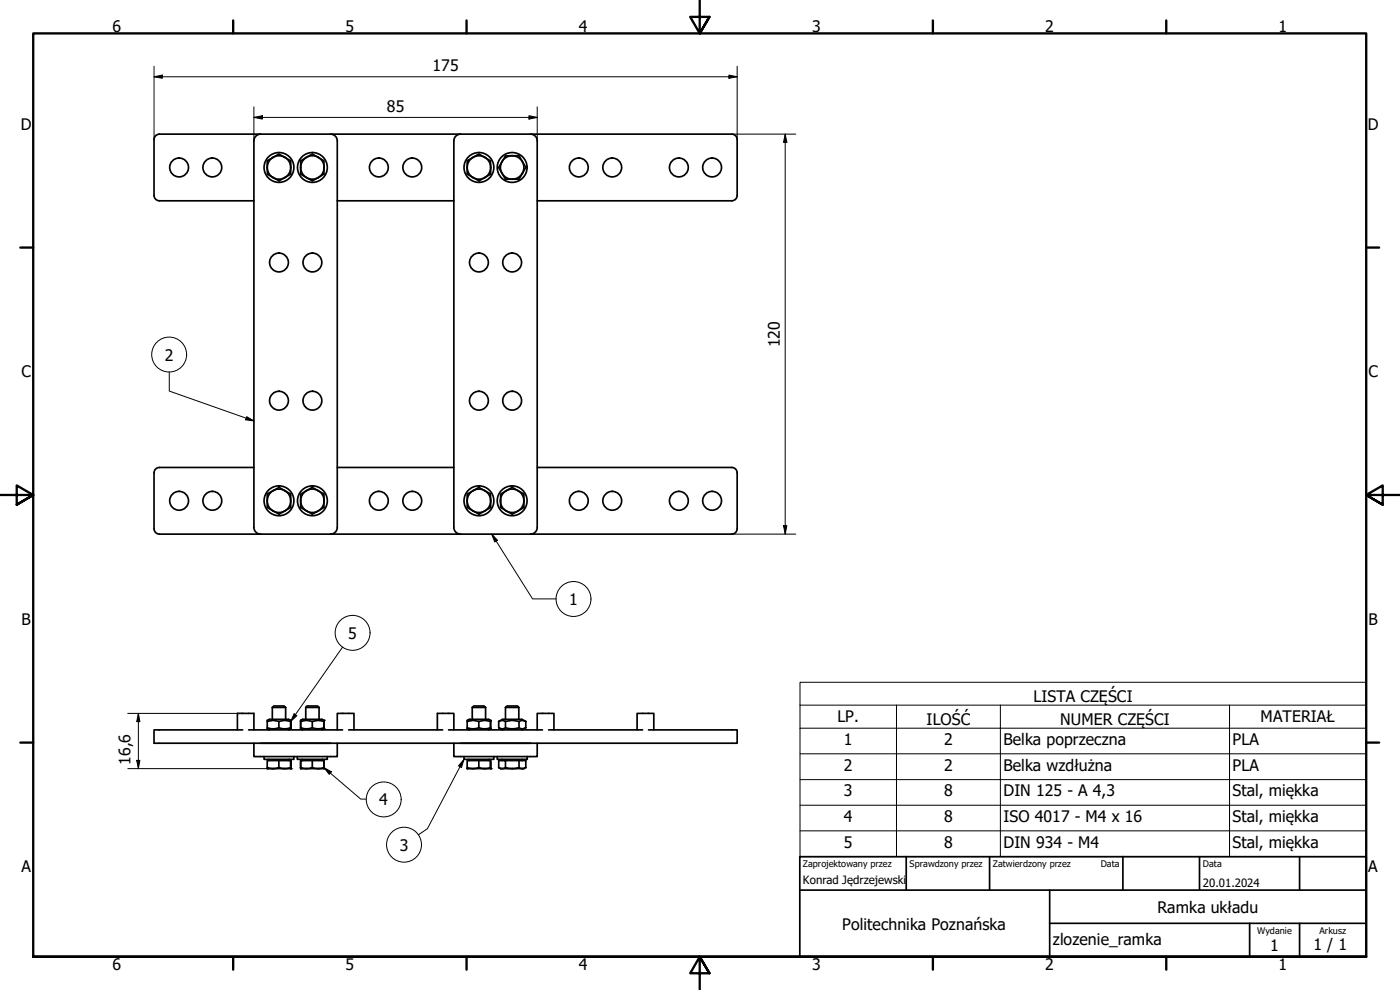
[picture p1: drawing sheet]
<svg xmlns="http://www.w3.org/2000/svg" width="420mm" height="297mm" viewBox="0 0 420 297" stroke-linecap="round" stroke-linejoin="round" font-family="sans-serif">
<!-- layer: Widoczne (ISO) -->
<g fill="none" stroke="#000" stroke-width=".51">
<path d="M46.2 58.6l.5 1.2 1.1 .4M47.8 40.2h171.8M47.8 40.2l-1.1 .5-.5 1.2v16.8M78.2 40.2a2 2 0 0 0-2 2.1v116a2 2 0 0 0 2 2M80.2 50.3l.1 2 1.7 1M80.2 50.3l.5 1.7 1.3 1.3M85.5 47.2l-1.8-1-3.5 2v2.1M85.5 47.2l1.7 1v4l-3.4 2.1-1.8-1M85.5 47.2a3.5 3.5 0 0 1 1.3 4.8 3.5 3.5 0 0 1-4.8 1.3M85.5 47.2a3.5 3.5 0 0 0-5.3 3.1M90.2 50.3v1.9l1.7 1.1M90.2 50.2l.5 1.8 1.3 1.3"/>
<path d="M91.9 47.2l-1.7 1v2.1M91.9 47.2l1.8-1 1.8 1M91.9 53.3l1.8 1 1.8-1M92 53.3l1.8 .5 1.7-.5M92 47.2l-1.3 1.3-.5 1.7M95.5 47.2l1.7 1v4l-1.7 1.1M95.5 47.2l-1.7-.5-1.8 .5M95.5 47.2a3.5 3.5 0 0 1 0 6.1M99.2 40.2a2 2 0 0 1 2 2v116a2 2 0 0 1-2 2.1M138.2 40.2a2 2 0 0 0-2 2.1v116a2 2 0 0 0 2 2M140.2 50.3a3.5 3.5 0 0 0 5.3 3M140.2 50.3v1.9l3.6 2.1 1.7-1"/>
<path d="M142 47.2l-1.3 1.3-.5 1.8M142 47.2l-1.8 1v2.1M142 47.2l1.7-1 1.8 1M145.5 47.2l1.7 1 .1 2v2l-1.8 1.1M145.5 47.2a3.5 3.5 0 0 1 0 6.1M145.5 47.2l-1.8-.5-1.7 .5M150.6 48.5l-.4 1.8 .5 1.7M150.6 48.5a3.5 3.5 0 0 1 6.1 0 3.5 3.5 0 0 1-3 5.3M150.7 52l1.2 1.3 1.8 .5M150.7 48.5l1-1.7 4.1-.1 2 3.5-2 3.6h-2.1M150.7 48.5l-1 1.8 1 1.7M150.7 52l1 1.8h2"/>
<path d="M159.2 40.2a2 2 0 0 1 2 2v116a2 2 0 0 1-2 2.1M219.6 40.2l1.2 .5 .4 1.2v16.8M221.2 58.6l-.4 1.2-1.2 .4M47.8 60.2h28.4M101.2 60.2h35M161.2 60.2h58.4M46.2 158.6l.5 1.2 1.1 .5M47.8 140.3h28.4M47.8 140.3l-1.1 .4-.5 1.2v16.8M85.5 147.2l-1.7-1-3.6 2v4.1l3.6 2 1.7-1M85.5 147.2l1.7 1.1v4l-1.7 1M85.5 147.2a3.5 3.5 0 0 0-5.3 3.1 3.5 3.5 0 0 0 5.3 3"/>
<path d="M85.5 147.2a3.5 3.5 0 0 1 0 6.1M91.9 147.2l-1.7 1.1v4l1.8 1M91.9 147.2l1.8-1 3.5 2v4.1l-1.7 1M92 147.2a3.5 3.5 0 0 0 0 6.1M92 147.2a3.5 3.5 0 0 1 4.8 1.3 3.5 3.5 0 0 1-1.3 4.8M92 153.3l1.7 1 1.8-1M95.5 153.3l-1.7 .5-1.8-.5M101.2 140.3h35M142 147.2a3.5 3.5 0 0 0-1.3 4.8 3.5 3.5 0 0 0 4.8 1.3M142 147.2l-1.8 1.1v4l3.6 2 1.7-1M142 147.2l1.7-1 1.8 1M145.5 147.2l1.7 1 .1 2v2.1l-1.8 1"/>
<path d="M145.5 147.2l-1.8-.5-1.7 .5M145.5 147.2a3.5 3.5 0 0 1 0 6.1M151.9 147.2a3.5 3.5 0 0 0 0 6.1M152 147.2l-1.8 1.1v4l1.8 1M152 147.2l1.7-1 1.7 1M155.4 147.2l1.8 1v4.1l-3.5 2-1.7-1M155.5 147.2a3.5 3.5 0 0 1 1.3 4.8 3.5 3.5 0 0 1-4.9 1.3M155.5 147.2l-1.8-.5-1.8 .5M161.2 140.3h58.4M219.6 140.3l1.2 .4 .4 1.2v16.8M221.2 158.6l-.4 1.2-1.2 .5M47.8 160.3h171.8"/>
<path d="M71.2 219v-5h5v5M72.8 219h-26.6v4h175v-4h-26.6M74.6 219h28.2M80.2 216.5v1.9M81.7 212.3l.5-.5h3.1l.4 .5M81.7 212.3h4M81.7 212.3v3.5M83.7 218.4a5 5 0 0 1-3.5 0v.3l.6 .3M83.7 218.4a5.1 5.1 0 0 0 3.5 0v.3v-.3M83.7 216.5v1.9M85.7 212.3v3.5M87.2 216.1l-.6-.3h-5.8l-.6 .3v.4a5 5 0 0 1 3.5 0 5.1 5.1 0 0 1 3.5 0v-.4v.4"/>
<path d="M87.2 218.4v-1.9v1.9M87.2 218.7l-.6 .3M90.2 216.1v.4a5 5 0 0 1 3.5 0 5 5 0 0 1 3.5 0v-.4M90.2 216.1v2.6M90.2 216.1l.6-.3h5.8l.6 .3M90.2 218.7l.6 .3M91.8 212.3l.3-.5h3.2l.5 .5M91.8 212.3h4M91.8 212.3v3.5M93.7 218.4a5 5 0 0 1-3.5 0v.3M93.7 218.4a5 5 0 0 0 3.5 0v.3M93.7 216.5v1.9"/>
<path d="M95.8 212.3v3.5M97.2 216.1v2.6M97.2 218.7l-.6 .3M101.2 219v-5h5v5M104.6 219h28.2M131.3 219v-5h4.9v5M134.6 219h28.2M140.2 216.5v1.9M141.7 212.3l.5-.5h3.1l.4 .5M141.7 212.3h4M141.7 212.3v3.5M143.7 218.4a5 5 0 0 1-3.5 0v.3l.6 .3"/>
<path d="M143.7 216.5v1.9M145.7 212.3v3.5M147.2 216.5v1.9M147.3 216.1l-.7-.3h-5.8l-.6 .3v.4a5 5 0 0 1 3.5 0 5 5 0 0 1 3.5 0l.1-.4v2.6l-.1-.3a5 5 0 0 1-3.5 0M147.3 218.7l-.7 .3M149.7 216.5a1.78 1.78 0 0 1 2 0M149.7 218.4a1.78 1.78 0 0 0 2 0 6.7 6.7 0 0 0 4.1 0 1.78 1.78 0 0 0 2 0M149.7 216.5v1.9M149.7 216.5l1.1-.7h5.9l1.1 .7M149.7 218.4l1.1 .6M151.7 212.3l.4-.5h3.2l.4 .5M151.7 216.5a6.7 6.7 0 0 1 4.1 0 1.78 1.78 0 0 1 2 0"/>
<path d="M151.7 212.3h4M151.7 212.3v3.5M151.7 216.5v1.9M155.7 212.3v3.5M155.8 216.5v1.9M157.8 216.5v1.9M157.8 218.4l-1.1 .6M161.2 219v-5h5v5M164.7 219h28.1M191.2 219v-5h5v5M76.2 223v4h25v-4M79.2 227v.8h9v-.8"/>
<path d="M80.2 230.3a5 5 0 0 0 3.5 0 5.1 5.1 0 0 0 3.5 0v.3h-7zM80.7 227.8v.4M83.7 228.2v2.1M86.7 227.8v.4M87.2 230.3v.3M87.2 228.2v2.1zM87.2 228.2h-7v2.1M89.2 227v.8h9v-.8M90.2 230.3v.3M90.2 228.2v2.1M90.2 230.3l1.7 .3M90.2 230.3v.3h1.7"/>
<path d="M90.7 227.8v.4M91.9 230.6h5.3M93.7 228.2v2.1M96.8 227.8v.4M97.2 230.3v.3M97.2 228.2v2.1M97.2 230.3a5 5 0 0 1-3.5 0l-1.8 .3M97.2 228.2h-7v2.1M97.2 228.2v2.4M136.2 223v4h25v-4M139.3 227v.8h8.9v-.8M140.2 230.3a5 5 0 0 0 3.5 0 5 5 0 0 0 3.5 0l.1 .3h-7.1z"/>
<path d="M140.7 227.8v.4M143.7 228.2v2.1M146.7 227.8v.4M147.2 230.3l.1-2.1v2.4M147.2 228.2h-7v2.1M149.2 227v.8h9v-.8M149.7 230.3a1.78 1.78 0 0 0 2 0M149.7 230.3v-2.1h2v2.1M149.7 230.3l.5 .3h7l.6-.3M150.7 227.8v.4M151.7 230.3a6.7 6.7 0 0 0 4.1 0 1.78 1.78 0 0 0 2 0M151.7 228.2h6.1v2.1"/>
<path d="M155.8 228.2v2.1M156.7 227.8v.4"/>
<circle cx="53.8" cy="50.2" r="2.83"/>
<circle cx="63.7" cy="50.2" r="2.83"/>
<circle cx="83.7" cy="50.2" r="4.5"/>
<circle cx="93.8" cy="50.2" r="4.5"/>
<circle cx="113.7" cy="50.2" r="2.83"/>
<circle cx="123.7" cy="50.2" r="2.83"/>
<circle cx="143.7" cy="50.2" r="4.5"/>
<circle cx="153.7" cy="50.2" r="4.5"/>
<circle cx="173.7" cy="50.2" r="2.83"/>
<circle cx="183.7" cy="50.2" r="2.83"/>
<circle cx="203.7" cy="50.2" r="2.83"/>
<circle cx="213.7" cy="50.2" r="2.83"/>
<circle cx="83.7" cy="78.8" r="2.83"/>
<circle cx="93.8" cy="78.8" r="2.83"/>
<circle cx="143.7" cy="78.8" r="2.83"/>
<circle cx="153.7" cy="78.8" r="2.83"/>
<circle cx="83.7" cy="120.2" r="2.83"/>
<circle cx="93.8" cy="120.2" r="2.83"/>
<circle cx="143.7" cy="120.2" r="2.83"/>
<circle cx="153.7" cy="120.2" r="2.83"/>
<circle cx="53.8" cy="150.3" r="2.83"/>
<circle cx="63.7" cy="150.3" r="2.83"/>
<circle cx="83.7" cy="150.3" r="4.5"/>
<circle cx="93.8" cy="150.3" r="4.5"/>
<circle cx="113.7" cy="150.3" r="2.83"/>
<circle cx="123.7" cy="150.3" r="2.83"/>
<circle cx="143.7" cy="150.3" r="4.5"/>
<circle cx="153.7" cy="150.3" r="4.5"/>
<circle cx="173.7" cy="150.3" r="2.83"/>
<circle cx="183.7" cy="150.3" r="2.83"/>
<circle cx="203.7" cy="150.3" r="2.83"/>
<circle cx="213.7" cy="150.3" r="2.83"/>
</g>
<g fill="#000">
<circle cx="90.2" cy="218.4" r=".25"/>
<circle cx="90.2" cy="216.1" r=".25"/>
<circle cx="90.2" cy="218.7" r=".25"/>
<circle cx="90.2" cy="216.5" r=".25"/>
<circle cx="97.2" cy="216.1" r=".25"/>
<circle cx="97.2" cy="218.7" r=".25"/>
<circle cx="80.2" cy="230.6" r=".25"/>
<circle cx="87.2" cy="230.6" r=".25"/>
<circle cx="90.2" cy="230.6" r=".25"/>
<circle cx="90.2" cy="230.3" r=".25"/>
<circle cx="97.2" cy="230.6" r=".25"/>
<circle cx="140.2" cy="230.6" r=".25"/>
<circle cx="147.3" cy="230.6" r=".25"/>
</g>
<!-- layer: Symbol (ISO) -->
<g fill="none" stroke="#000" stroke-width=".3">
<path d="M50.8 111.6v5.7l25.4 9M74 125l2.2 1.3-2.5-.3zM147.6 160.3l1.7 1.8-.8 .5zM147.6 160.3l12.2 19.4h7.1M102.8 194.2l-15.6 22.3M88.3 214.2l.8 .5-1.9 1.8zM240.1 211.6v-6.9h169.9v6.9M240.1 211.6h169.9v6.9M240.1 211.6v45.4h169.9v-38.5M240.1 218.5h169.9M269 211.6v45.4M300.2 211.6v45.4"/>
<path d="M369 211.6v45.4M97.2 230.3l2.2 1.3-.6 .7zM97.2 230.3l11.1 9.5h1.6M139.3 227.8l-.8 2.5-.9-.5zM139.3 227.8l-11 20.9-2.8 1.8M240.1 226.2h169.9M240.1 233.9h169.9M240.1 241.6h169.9M240.1 249.3h169.9"/>
<circle cx="50.8" cy="106.4" r="5.2"/>
<circle cx="172.1" cy="179.7" r="5.2"/>
<circle cx="105.8" cy="189.9" r="5.2"/>
<circle cx="115.2" cy="239.9" r="5.2"/>
<circle cx="121.3" cy="253.4" r="5.2"/>
</g>
<!-- layer: Obramowanie (ISO) -->
<g fill="none" stroke="#000" stroke-width=".7">
<path d="M70 6.1v3.9M140 6.1v3.9M210 0v10l-2.9-4.9h5.8l-2.9 4.9 2.9-4.9M280 6.1v3.9M350 6.1v3.9M6.1 74.3h3.9M410 74.3h3.9M0 148.5h10l-5-2.8v5.7l5-2.9-5 2.9M420 148.5h-10l5-2.8v5.7l-5-2.9 5 2.9M6.1 222.8h3.9M410 222.8h3.9M10 287.1v-277.1h400v277.1h-400h400"/>
<path d="M70 287.1v3.8M140 287.1v3.8M212.9 292l-2.9-4.9 2.9 4.9h-5.8l2.9-4.9v9.9M280 287.1v3.8M350 287.1v3.8"/>
</g>
<path d="M240 257h170v30.1h-170zM272 257v10.1M297 257v10.1M337 257v10.1M360 257v10.1M390 257v10.1M240 267.1h170M315 277h95M315 267.1v20M375 277v10.1M390 277v10.1" fill="none" stroke="#000" stroke-width=".51"/>
<!-- layer: Wymiar (ISO) -->
<g fill="none" stroke="#000" stroke-width=".3">
<path d="M46.2 19.9v21.9M221.2 19.9v21.9M46.2 23l2.5-.5v1zM46.2 23h175M76.2 35.2l2.5-.5v1zM76.2 35.2h85M76.2 32.1v10.2M158.7 34.7l2.5 .5-2.5 .5zM161.2 32.1v10.2M218.8 22.5l2.4 .5-2.4 .5zM219.6 40.2h19.2M235.6 40.2l.6 2.5h-1.1z"/>
<path d="M235.6 40.2v120.1M235.1 157.7h1.1l-.6 2.6zM219.6 160.3h19.2M38.4 214h34.4M41.5 214l.5 2.5h-1zM41.5 214v16.6M38.4 230.6h43.6M41 228.1h1l-.5 2.5z"/>
</g>
<path d="M46.2 23l2.5-.5v1zM76.2 35.2l2.5-.5v1zM158.7 34.7l2.5 .5-2.5 .5zM218.8 22.5l2.4 .5-2.4 .5zM235.6 40.2l.6 2.5h-1.1zM235.1 157.7h1.1l-.6 2.6zM41.5 214l.5 2.5h-1zM41 228.1h1l-.5 2.5z" fill="#000"/>
<!-- layer: Symbol (ISO) -->
<path d="M74 125l2.2 1.3-2.5-.3zM147.6 160.3l1.7 1.8-.8 .5zM88.3 214.2l.8 .5-1.9 1.8zM97.2 230.3l2.2 1.3-.6 .7zM139.3 227.8l-.8 2.5-.9-.5z" fill="#000"/>
<g font-size="4.8">
<text x="33.7" y="9.6">6</text>
<text x="103.7" y="9.6">5</text>
<text x="173.7" y="9.6">4</text>
<text x="243.7" y="9.6">3</text>
<text x="313.7" y="9.6">2</text>
<text x="383.7" y="9.6">1</text>
<text x="129.8" y="21.4">175</text>
<text x="116.1" y="33.6">85</text>
<text x="6.2" y="38.9">D</text>
<text x="410.5" y="38.9">D</text>
<text x="234.1" y="104.2" transform="rotate(-90 234.1 104.2)">120</text>
<text x="6.4" y="113.1">C</text>
<text x="49.5" y="108.2">2</text>
<text x="410.7" y="113.1">C</text>
<text x="170.8" y="181.5">1</text>
<text x="6.4" y="187.4">B</text>
<text x="104.5" y="191.6">5</text>
<text x="410.7" y="187.4">B</text>
<text x="310.2" y="210.6">LISTA CZĘŚCI</text>
<text x="251.3" y="216.8">LP.</text>
<text x="278.1" y="217.5">ILOŚĆ</text>
<text x="318.2" y="217.5">NUMER CZĘŚCI</text>
<text x="378.3" y="216.8">MATERIAŁ</text>
<text x="253.2" y="223.4">1</text>
<text x="283.3" y="223.5">2</text>
<text x="301.2" y="223.6">Belka poprzeczna</text>
<text x="369.9" y="223.4">PLA</text>
<text x="39.1" y="229.5" transform="rotate(-90 39.1 229.5)">16,6</text>
<text x="253.2" y="231.2">2</text>
<text x="283.3" y="231.2">2</text>
<text x="301.2" y="231.3">Belka wzdłużna</text>
<text x="369.9" y="231.2">PLA</text>
<text x="253.2" y="238.9">3</text>
<text x="283.3" y="238.9">8</text>
<text x="301.2" y="238.9">DIN 125 - A 4,3</text>
<text x="369.9" y="238.9">Stal, miękka</text>
<text x="113.8" y="241.6">4</text>
<text x="253.2" y="246.6">4</text>
<text x="283.3" y="246.6">8</text>
<text x="301.2" y="246.6">ISO 4017 - M4 x 16</text>
<text x="369.9" y="246.6">Stal, miękka</text>
<text x="120" y="255.3">3</text>
<text x="253.2" y="254.3">5</text>
<text x="283.3" y="254.3">8</text>
<text x="301.2" y="254.3">DIN 934 - M4</text>
<text x="369.9" y="254.4">Stal, miękka</text>
<text x="6.4" y="261.7">A</text>
<text x="410.7" y="261.7">A</text>
<text x="347.3" y="273.9">Ramka układu</text>
<text x="252.8" y="279">Politechnika Poznańska</text>
<text x="316" y="283.5">zlozenie_ramka</text>
<text x="381.2" y="285.3">1</text>
<text x="394.2" y="285">1 / 1</text>
<text x="33.7" y="290.9">6</text>
<text x="103.7" y="290.9">5</text>
<text x="173.7" y="290.9">4</text>
<text x="243.7" y="290.9">3</text>
<text x="313.7" y="290.9">2</text>
<text x="383.7" y="290.9">1</text>
</g>
<g font-size="3.4">
<text x="241" y="265.4">Konrad Jędrzejewski</text>
<text x="361" y="266">20.01.2024</text>
</g>
<g font-size="2.7">
<text x="241" y="260.1">Zaprojektowany przez</text>
<text x="273" y="260.1">Sprawdzony przez</text>
<text x="298" y="260.1">Zatwierdzony przez</text>
<text x="330.3" y="260">Data</text>
<text x="361" y="260">Data</text>
<text x="377.3" y="280.1">Wydanie</text>
<text x="396" y="280.1">Arkusz</text>
</g>
</svg>
